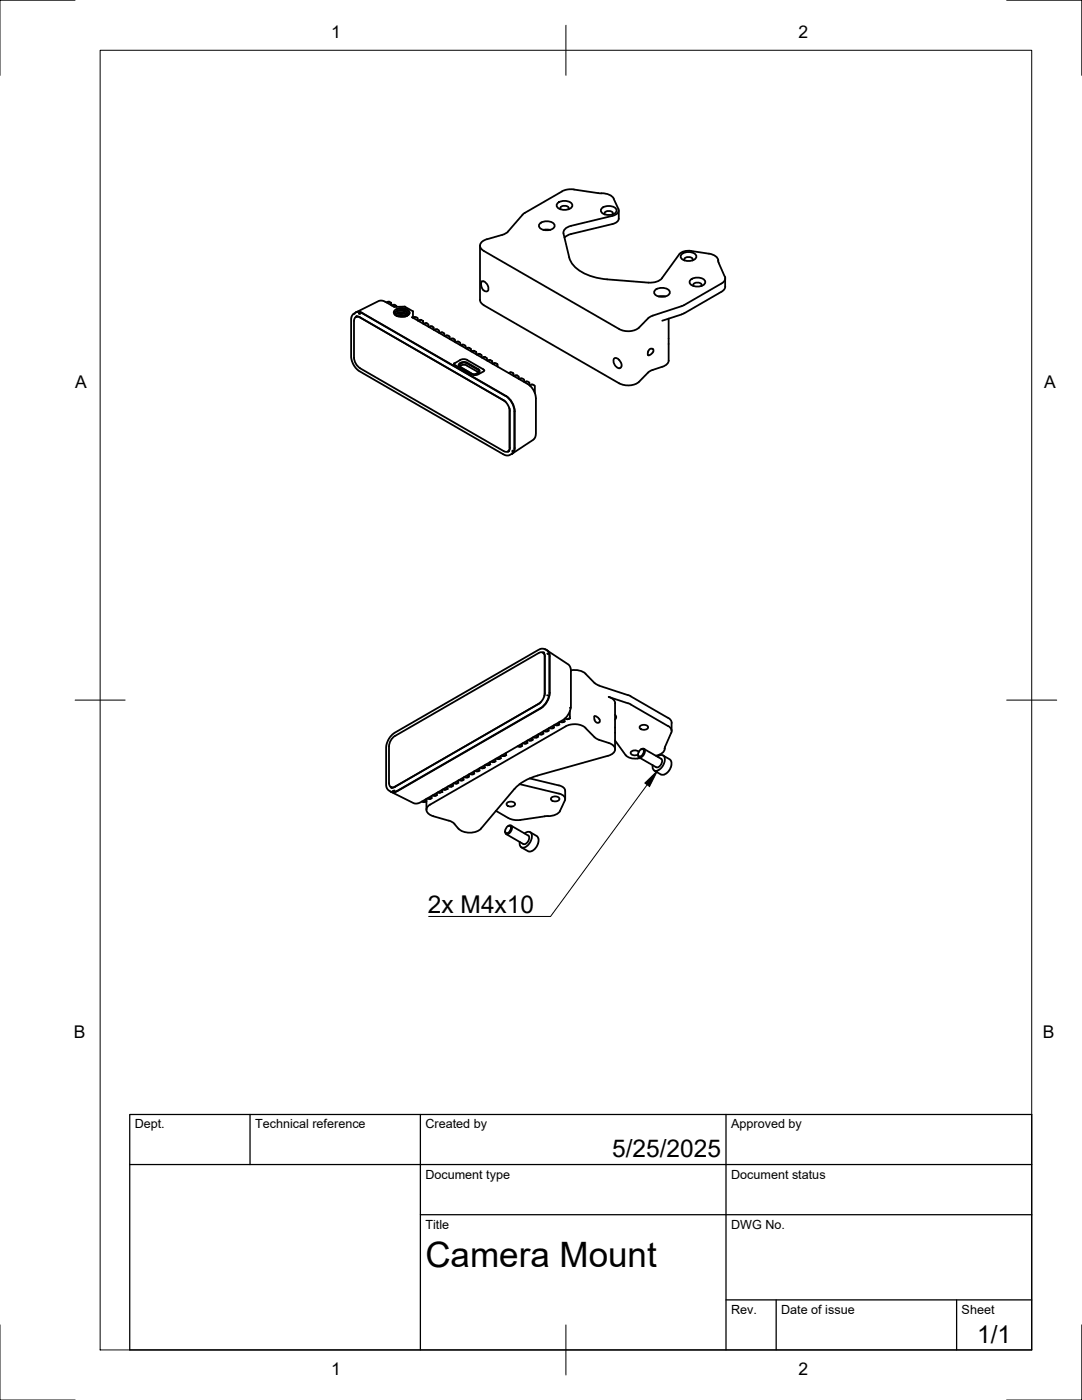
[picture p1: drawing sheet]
<svg xmlns="http://www.w3.org/2000/svg" width="216mm" height="279mm" viewBox="0 0 216 279" stroke-linecap="round" stroke-linejoin="round" font-family="sans-serif">
<!-- layer: Visible -->
<g fill="#000">
<circle cx="70.6" cy="62.6" r=".18"/>
<circle cx="71" cy="63.2" r=".18"/>
<circle cx="71.6" cy="62.6" r=".18"/>
<circle cx="71.7" cy="62.6" r=".18"/>
<circle cx="78.1" cy="60.6" r=".18"/>
<circle cx="83.4" cy="63.7" r=".18"/>
<circle cx="84.5" cy="64.3" r=".18"/>
<circle cx="85.5" cy="64.9" r=".18"/>
<circle cx="86.6" cy="65.5" r=".18"/>
<circle cx="87.7" cy="66.2" r=".18"/>
<circle cx="88.7" cy="66.8" r=".18"/>
<circle cx="89.8" cy="67.4" r=".18"/>
<circle cx="90.8" cy="68" r=".18"/>
<circle cx="91.9" cy="68.6" r=".18"/>
<circle cx="94" cy="69.8" r=".18"/>
<circle cx="95.1" cy="70.4" r=".18"/>
<circle cx="97.2" cy="71.7" r=".18"/>
<circle cx="98.3" cy="72.3" r=".18"/>
<circle cx="102.5" cy="74.7" r=".18"/>
<circle cx="103.6" cy="75.3" r=".18"/>
<circle cx="104.6" cy="76" r=".18"/>
<circle cx="105.3" cy="76.6" r=".18"/>
<circle cx="105.7" cy="76.6" r=".18"/>
<circle cx="106.7" cy="77.2" r=".18"/>
<circle cx="106.9" cy="79.5" r=".18"/>
<circle cx="101.9" cy="90.7" r=".18"/>
<circle cx="102.2" cy="90.2" r=".18"/>
<circle cx="102.2" cy="89.9" r=".18"/>
<circle cx="106.9" cy="86.5" r=".18"/>
<circle cx="108.4" cy="130.2" r=".18"/>
<circle cx="108.7" cy="129.6" r=".18"/>
<circle cx="109.2" cy="138.8" r=".18"/>
<circle cx="109.2" cy="130.4" r=".18"/>
<circle cx="109.2" cy="130.5" r=".18"/>
<circle cx="113.9" cy="133.9" r=".18"/>
<circle cx="77.8" cy="157.8" r=".18"/>
<circle cx="78.4" cy="157.8" r=".18"/>
<circle cx="78.6" cy="157.8" r=".18"/>
<circle cx="84.9" cy="159.9" r=".18"/>
<circle cx="85.8" cy="159.4" r=".18"/>
<circle cx="86" cy="159.3" r=".18"/>
<circle cx="86.8" cy="158.8" r=".18"/>
<circle cx="87" cy="158.7" r=".18"/>
<circle cx="88.1" cy="158.1" r=".18"/>
<circle cx="89.2" cy="157.5" r=".18"/>
<circle cx="90" cy="157" r=".18"/>
<circle cx="90.2" cy="156.8" r=".18"/>
<circle cx="91.1" cy="156.4" r=".18"/>
<circle cx="91.3" cy="156.2" r=".18"/>
<circle cx="92.1" cy="155.8" r=".18"/>
<circle cx="92.4" cy="155.6" r=".18"/>
<circle cx="93.2" cy="155.2" r=".18"/>
<circle cx="93.4" cy="155" r=".18"/>
<circle cx="94.3" cy="154.5" r=".18"/>
<circle cx="94.5" cy="154.4" r=".18"/>
<circle cx="95.3" cy="153.9" r=".18"/>
<circle cx="95.5" cy="153.8" r=".18"/>
<circle cx="96.4" cy="153.3" r=".18"/>
<circle cx="96.6" cy="153.2" r=".18"/>
<circle cx="97.4" cy="152.7" r=".18"/>
<circle cx="97.7" cy="152.6" r=".18"/>
<circle cx="98.5" cy="152.1" r=".18"/>
<circle cx="98.7" cy="152" r=".18"/>
<circle cx="99.5" cy="151.5" r=".18"/>
<circle cx="99.8" cy="151.3" r=".18"/>
<circle cx="100.6" cy="150.9" r=".18"/>
<circle cx="100.8" cy="150.7" r=".18"/>
<circle cx="103.8" cy="149" r=".18"/>
<circle cx="104" cy="148.9" r=".18"/>
<circle cx="104.9" cy="148.4" r=".18"/>
<circle cx="105.1" cy="148.3" r=".18"/>
<circle cx="105.9" cy="147.8" r=".18"/>
<circle cx="106.2" cy="147.7" r=".18"/>
<circle cx="107" cy="147.2" r=".18"/>
<circle cx="107.2" cy="147" r=".18"/>
<circle cx="108" cy="146.6" r=".18"/>
<circle cx="108.3" cy="146.4" r=".18"/>
<circle cx="109.1" cy="146" r=".18"/>
<circle cx="109.3" cy="145.8" r=".18"/>
<circle cx="110.2" cy="145.4" r=".18"/>
<circle cx="110.4" cy="145.2" r=".18"/>
<circle cx="111.2" cy="144.7" r=".18"/>
<circle cx="111.4" cy="144.6" r=".18"/>
<circle cx="112.2" cy="143.7" r=".18"/>
<circle cx="112.3" cy="144.1" r=".18"/>
<circle cx="112.5" cy="144" r=".18"/>
<circle cx="113.3" cy="143.5" r=".18"/>
<circle cx="113.6" cy="143.4" r=".18"/>
<circle cx="113.7" cy="141.3" r=".18"/>
<circle cx="113.9" cy="140.9" r=".18"/>
<circle cx="83.9" cy="160.1" r=".18"/>
<circle cx="84.7" cy="160" r=".18"/>
</g>
<g fill="none" stroke="#000" stroke-width=".36">
<path d="M112.1 38.2l.9-.3 1-.1 6 .8M112.1 38.2l-7.4 4.3M120 38.6h.6a2.34 2.34 0 0 1 1.8 1.1l1 2a.93 .93 0 0 1-.7 1.2l-8.7 2.2a1.64 1.64 0 0 0-1.6 1.5l1.2 4.8a6.7 6.7 0 0 0 5.3 4l2.3 .3M95.8 49v10.8a1.26 1.26 0 0 0 .7 1.1M96.5 50.1l27.1 15.6a3.7 3.7 0 0 0 3.9-.3M96.5 56.2h-.4l-.1 .3 .1 .8 .4 .7M96.5 56.1a1.51 1.51 0 0 1 .8 1.9 .58 .58 0 0 1-.8-.1M104.7 42.5l-3.8 4.1-4.1 1.3a1.13 1.13 0 0 0-1 1 1.13 1.13 0 0 0 .7 1.2M107.7 44.7a2.07 2.07 0 0 1 3 .2 1.36 1.36 0 0 1-1.8 1 1.2 1.2 0 0 1-1.4-1zM108.4 45.9h1.4M111.2 40.6a2.07 2.07 0 0 1 3 .3 1.36 1.36 0 0 1-1.8 1 1.2 1.2 0 0 1-1.3-1zM111.9 41.8l-.1-.3a1 1 0 0 1 1.7 0l-.1 .3"/>
<path d="M120.1 41.6a2.07 2.07 0 0 1 2.9 .3 1.36 1.36 0 0 1-1.8 1 1.2 1.2 0 0 1-1.3-1zM120.7 42.8l-.1-.2a1 1 0 0 1 1.7 0l-.1 .2M123.5 42v1.6a1.29 1.29 0 0 1-1.3 1.1l-8.2 2-.8 .3-.6 .4M130.7 57.9a2.07 2.07 0 0 1 2.9 .3 1.36 1.36 0 0 1-1.8 1 1.2 1.2 0 0 1-1.3-1zM131.4 59.2h1.4M135.5 50.8l-3.4 4.7a3.1 3.1 0 0 1-2.7 .9l-8.3-.6M135.5 50.7a2.46 2.46 0 0 1 2.4-.6l3.6 .5a1.97 1.97 0 0 1 1.8 1.4M136 50.8a2.07 2.07 0 0 1 2.9 .3 1.36 1.36 0 0 1-1.8 1 1.2 1.2 0 0 1-1.3-1zM136.6 52l-.1-.2a1 1 0 0 1 1.7 0v.2M137.7 55.9a2.07 2.07 0 0 1 3 .3 1.36 1.36 0 0 1-1.8 1 1.2 1.2 0 0 1-1.3-1zM138.4 57.1l-.1-.2a1 1 0 0 1 1.7 0l-.1 .2M143.3 52v.1"/>
<path d="M143.3 52l.1 .4M143.4 52.4l1.2 2.8M144.6 55.2a1.07 1.07 0 0 1-.6 1.4l-7.6 4.4-6.7 2.2-2.2 2.2M144.7 55.6v1.6a1.26 1.26 0 0 1-.7 1l-7.5 4.3-4.4 1.5M70.6 71.4v-7.4a.74 .74 0 0 1 .4-.7 .74 .74 0 0 1 .9 0l29 16.9M70.6 71.4a2.73 2.73 0 0 0 1.2 2.1l28.7 16.5a.74 .74 0 0 0 .9 .1 .74 .74 0 0 0 .3-.8M71 63.2l.7 .1 29.1 16.8 .6 .7 .3 1.1v7.7l-.3 .5M71 62.3a1.24 1.24 0 0 1 1.3 .1l28.6 16.6M71.2 63.2h-.1M71.2 63.1l-.2 .2M72.2 62.5l28.7 16.5a3.9 3.9 0 0 1 1.7 3.1M72.2 62.5a1.39 1.39 0 0 0-1.7 .2l-.4 .9v7.7l.3 1.3 .8 1.1 29.2 17 1 .2 .7-.3"/>
<path d="M76.9 60.3h.1M77.1 60.4l.6-.2 .4 .3v.4M77.4 60.2h.1M78.2 61l.5-.2 .4 .3v.2M78.5 60.8h.1M78.7 62l.9-.5h.9l.9 .4 .3 .6-.6 .6-.7 .1h-.7l-1-.5-.1-.4zM78.8 62.3l.6-.2 .8-.1 1.1 .4M78.9 62.8l.5-.3 .8-.1 .7 .2 .4 .3M78.9 62.8l1.1-.3 1.3 .4M79.1 61.7l1-.1 .9 .5M79.2 63l.9-.2 .9 .3M79.2 63.1l.9-.2 .8 .2"/>
<path d="M79.4 63.1l1.4 .1M79.8 61.5l1.3 .2 .4 .3 .2 .5M79.9 61.9l1.1 .2 .3 .3 .1 .3M79.9 61.9l-.7 .1-.3 .2-.1 .5 .3 .3M79.9 61.9l1.1 .2 .4 .4v.4l-.5-.4-.7-.2-.9 .1-.4 .4M80.7 61.2l-2 .1-2.1-1.2-.7-.1-4.8 2.3M80.7 61.2l1.6 .9M81.5 62.8l-.2 .2M82.2 63.3l23.2 13.4 .8 .8 .5 .9 .2 1v7.2l-.1 .6-.4 .6-4.2 2.7M82.3 63.3l.1 .1 .3-.1M82.3 62.1l.1 1.3M82.7 63.3h.3l.3 .2 .1 .5"/>
<path d="M82.7 63.3h.1M83.5 64l.4-.2 .4 .2 .2 .6M83.8 63.9h.1M84.5 64.6l.5-.1 .4 .1 .1 .6M84.8 64.5h.1M85.6 65.3l.5-.2 .4 .2 .1 .5M85.9 65.1h.1M86.7 65.9l.4-.2 .4 .2 .1 .5M87 65.7h.1M87.7 66.5l.5-.2 .4 .2 .1 .6M88 66.3h.1M88.8 67.1l.5-.2 .3 .2 .1 .6"/>
<path d="M89.1 66.9h.1M89.9 67.7l.5-.1 .4 .2v.5M90.1 67.6h.1M90.6 72.6l.2 .3 3.6 1.9 1-.1 1.1-.6 .1-.2M90.6 72.5h.1M90.9 72.4l-.3 .3M90.9 68.3l.6-.1 .3 .2 .1 .5M91.2 68.2h.1M91.5 72.7l.7-.4h.8l2.5 1.4 .2 .4-.7 .5h-.9l-2.4-1.4-.2-.3zM91.8 71.8a1.57 1.57 0 0 1 1.4 0M91.8 71.9l-.9 .5M92.1 72.9l-.4 .2"/>
<path d="M92.1 72.9l.8-.1 2.6 1.5M92.3 68.8h.2l.4 .2v.5M92.3 68.8l-.3 .1M92.3 68.8h.1M93 69.2h.1M93 69.6l.4-.2 .5 .2 .1 .5M93.2 71.9l3.2 1.8M93.3 69.4h.1M94.1 74.5l-2.3-1.3-.2-.2 .1-.2 .5-.4 .9 .1 2.4 1.4 .1 .3-.4 .3M94.1 70.2l.3-.2 .5 .2 .2 .5M94.4 70h.1M95.4 70.6h.1"/>
<path d="M95.7 70.7l-.6 .1M95.8 70.7l.3 .2v.4M96.1 71h.1M96.2 71.4l.6-.2 .3 .3 .1 .4M96.4 73.6l.2 .3M96.5 60.9l27.1 15.6M96.5 71.2h.1M97.3 72l.6-.1 .3 .2v.5M97.6 71.9h.1M98.6 72.5l.6 .2 .1 .5M98.6 72.5l-.3 .1M98.6 72.5h.1"/>
<path d="M99.3 72.9h.1M100.9 79a3.9 3.9 0 0 1 1.8 3.1v7.3a1.21 1.21 0 0 1-.5 1.2M101.5 74.5l.5-.2 .3 .1 .2 .6M101.8 74.3h.1M102.6 75.1l.4-.2 .4 .2 .1 .5M102.9 74.9h.1M103.6 75.7l.5-.2 .4 .2 .1 .5M103.9 75.5h.1M105 76.2l.3-.1 .3 .3 .1 .5M105 76.2l-.3 .1M105 76.2h.1M105.7 76.9l.6-.2 .4 .3v1.5"/>
<path d="M106.1 76.7h.1M122.6 71.5a.96 .96 0 0 1 1.1 .5l.3 .7v.5l-.3 .3a1.28 1.28 0 0 1-1.3-1.5zM127.5 76.2a3.7 3.7 0 0 1-3.9 .3M129.3 74.4l-1.8 1.8M129.6 69.7l.7-.1a.58 .58 0 0 1-.1 .8l-.4 .4-.5 .1v-.7zM133.4 63.6v8.3M133.4 71.9a1.48 1.48 0 0 1-1.2 1.3l-2.2 .7-.7 .5M101.5 90.1h-.1M101.6 90l-.3 .1M101.6 81.5l.1 .5M101.7 82v7.3M102.6 82.1v7.4"/>
<path d="M102.6 89.4a1.23 1.23 0 0 1-.5 1.2M108.3 130.2l.3 .2M108.4 130.3h.1M108.4 130.2l.3 .5v7.8l-.3 1-.7 .8-29 16.8-.7 .1M108.7 131l-.1 7.9M108.7 131a.74 .74 0 0 0-.4-.8 .74 .74 0 0 0-.8 .1l-28.7 16.5a2.69 2.69 0 0 0-1.2 2.1v7.4a.74 .74 0 0 0 .4 .8 .74 .74 0 0 0 .8-.1l28.7-16.5M109.1 129.8a1.24 1.24 0 0 1 .6 1.1v7.4a3.9 3.9 0 0 1-1.8 3.1l-28.6 16.5a1.25 1.25 0 0 1-1.3 .1M109.2 129.8l4.2 2.8 .5 .7v7.9l-.3 1-.9 1.2-29.1 16.9h-1.1l-4.4-2.2M109.6 138.2a3.9 3.9 0 0 1-1.7 3.1l-28.7 16.6a1.54 1.54 0 0 1-1.8-.3l-.4-.9v-7.6l.4-1.3 .9-1.2 29.1-16.9 .7-.2h.5a1.45 1.45 0 0 1 1 1.4v7.4M113.9 133.8l1.1-.1a2.92 2.92 0 0 1 1.8 .7l1.8 1.9 .7 .4 6.5 2.2M125.8 139l7.5 4.3M78 157.1l.2 .1"/>
<path d="M78.1 157.1v.1M78.2 157.2h.1M85.1 159.4l-.1 .5-.3 .2-.5-.1M85.1 159.4v2.2M86.1 158.8v.4l-.4 .2-.5-.1M87.2 158.2l-.1 .4-.3 .2-.5-.1M87.6 158.2h.1M88.2 157.6v.4l-.3 .2-.5-.1M88.4 157.5l.2 .1M88.6 157.6h.1M89.3 157l-.1 .4-.6 .2M90.4 156.4l-.1 .4-.3 .2-.5-.1"/>
<path d="M91.4 155.8v.3l-.3 .3-.5-.1M92.5 155.2l-.1 .4-.3 .2-.5-.1M93.6 154.5l-.1 .4-.3 .3-.5-.2M94.6 153.9v.4l-.3 .2-.6-.1M95.7 153.3l-.1 .4-.3 .2-.5-.1M96.7 152.7l-.1 .5-.3 .2-.4-.2M97.8 152.1l-.1 .5-.4 .1-.4-.1M98.9 151.5l-.2 .5-.3 .1-.4-.1M99.9 150.9l-.1 .4-.3 .2-.5-.1M101 150.3l-.1 .4-.3 .2-.5-.1M103.7 156.5l7.8 1.9a1.2 1.2 0 0 1 1.2 1.3l-.9 2.1M104.2 148.4l-.1 .4-.3 .2-.5-.1"/>
<path d="M105.2 147.8l-.1 .5-.3 .1-.4-.1M105.7 155.3l5.8 1.4a1.43 1.43 0 0 1 1.3 1.1M106.3 147.2l-.1 .5-.3 .1-.5-.1M107.3 154.8a9.5 9.5 0 0 0-4.6 2.6l-6.7 8a3.5 3.5 0 0 1-4.5 0M107.4 146.6l-.1 .4-.3 .2-.5-.1M107.9 140.1l-.4 .3M108.4 146v.3l-.4 .3-.5-.1M109.5 145.4l-.2 .4-.2 .2-.5-.1M110 159.3a1.06 1.06 0 0 1 1.6 .1 .99 .99 0 0 1-1.7 0zM110.5 144.7v.4l-.3 .3-.6-.2M111.6 144.1l-.1 .4-.3 .2-.5-.1M112.6 143.5l-.1 .5-.3 .2-.4-.2"/>
<path d="M112.8 157.8v1.6M112.9 145l-27.1 15.6a1.13 1.13 0 0 0-.7 1.2 1.13 1.13 0 0 0 1 .9l.4 .2M112.9 145a3.6 3.6 0 0 1 3.9 .3l2 2 .7 .4a4.7 4.7 0 0 1 3 1.3 1.12 1.12 0 0 1-.7 1.7l-14.5 4.1M113.7 141.9v1.4l-.5 .3-.4-.2M118.6 142.9v.4l.1 .6 .5 .4 .4-.1 .1-.5-.1-.2-.5-.5h-.5M122.7 147.8l2.1 2.9a2.48 2.48 0 0 0 2.4 .7M122.7 140.4v9.1M122.7 142.6a.59 .59 0 0 1 0 1M122.7 140.3a1.48 1.48 0 0 0-1.2-1.2l3.8 1.3M125.3 140.3l8 4.6M127.5 151.2l3.4 1.9a1.14 1.14 0 0 0 1-1.7M127.7 149.7l.6-.2a.94 .94 0 0 1-.8 1.4 .81 .81 0 0 1 .2-1.2z"/>
<path d="M127.7 145a1.06 1.06 0 0 1 1.6 .2 .99 .99 0 0 1-1.7 0zM127.8 151.3l-.6 .1M127.9 149.6l.6-.2a1.14 1.14 0 0 1-1 1.7l-.2-.5-.7 .1a.64 .64 0 0 1-.8-.5 1.11 1.11 0 0 1 1.7-.2M128.5 149.5l3.4 1.9M131.2 151a.81 .81 0 0 1 .8-.3 .81 .81 0 0 1 .6 .5 2.42 2.42 0 0 1-1.7 2.7 .85 .85 0 0 1-.7-1.2M132.3 150.8l1.6 1 .1 .8-.3 .9-.5 .7-.8 .4h-.4l-1.4-.8M132.6 149.4h.1M133.3 143.2a1.26 1.26 0 0 1 .7 1.1M133.3 144.9a1.1 1.1 0 0 1 .6 1.4l-1.3 2.9a1.7 1.7 0 0 1-1.7 1.6M134 144.3v1.6M86.5 162.9l3.4 1a3.3 3.3 0 0 1 1.6 1.5M99 161.8l2.4 1.5"/>
<path d="M100.8 165.9v.1M101 166.5l3.4 1.9a1.14 1.14 0 0 0 1-1.7M101.1 160.3a1.06 1.06 0 0 1 1.7 .2 .99 .99 0 0 1-1.7 0zM101.1 165l.7-.2a.94 .94 0 0 1-.8 1.4 .81 .81 0 0 1 .1-1.2zM101.4 164.9l.6-.2a1.14 1.14 0 0 1-1 1.7l-.2-.4M101.4 163.3l1.4 .4 1-.1M102 164.8l3.4 2M104.7 166.3a.81 .81 0 0 1 .8-.3 .81 .81 0 0 1 .6 .6 2.42 2.42 0 0 1-1.8 2.6 .85 .85 0 0 1-.6-1.2M105.8 166.1l1.3 .8 .3 .3 .1 .7-.4 .9-.6 .8-.7 .3h-.5l-1.3-.8M111.8 161.8a3.3 3.3 0 0 1-3.1 1.1l-4.9 .7"/>
</g>
<!-- layer: TITLEBLOCK -->
<path d="M25.9 222.4h180v47h-180zM25.9 232.4h180M49.9 222.4v10M83.9 222.4v47M144.9 222.4v47M83.9 242.4h122M144.9 259.4h61M154.9 259.4v10M190.9 259.4v10" fill="none" stroke="#000" stroke-width=".25"/>
<!-- layer: Leaders -->
<path d="M128.7 156.3l2.5-2.5-1.6 3.2z" fill="#000" stroke="#000" stroke-width=".2"/>
<path d="M129.1 156.6l-19.2 26.3h-24.4" fill="none" stroke="#000" stroke-width=".2"/>
<!-- layer: BORDER -->
<path d="M15 0h-15v15M20 10h185.9v259.4h-185.9zM112.9 5v10M200.9 0h15v15M15 139.7h10M200.9 139.7h10M0 264.4v15h15M112.9 264.4v10M215.9 264.4v15h-15" fill="none" stroke="#000" stroke-width=".2"/>
<text font-size="7" x="84.9" y="252.9">Camera Mount</text>
<g font-size="4.9">
<text x="85.4" y="182.2">2x M4x10</text>
<text x="122.1" y="230.9">5/25/2025</text>
<text x="195" y="268.1">1/1</text>
</g>
<g font-size="3.5">
<text x="66.1" y="7.5">1</text>
<text x="159.3" y="7.5">2</text>
<text x="15" y="77.4">A</text>
<text x="208.4" y="77.4">A</text>
<text x="14.7" y="207.1">B</text>
<text x="208.1" y="207.1">B</text>
<text x="66.1" y="274.4">1</text>
<text x="159.3" y="274.4">2</text>
</g>
<g font-size="2.5">
<text x="26.9" y="225.2">Dept.</text>
<text x="50.9" y="225.2">Technical reference</text>
<text x="84.9" y="225.2">Created by</text>
<text x="145.9" y="225.2">Approved by</text>
<text x="84.9" y="235.2">Document type</text>
<text x="145.9" y="235.2">Document status</text>
<text x="84.9" y="245.2">Title</text>
<text x="145.9" y="245.2">DWG No.</text>
<text x="145.9" y="262.2">Rev.</text>
<text x="155.9" y="262.2">Date of issue</text>
<text x="191.9" y="262.2">Sheet</text>
</g>
</svg>
